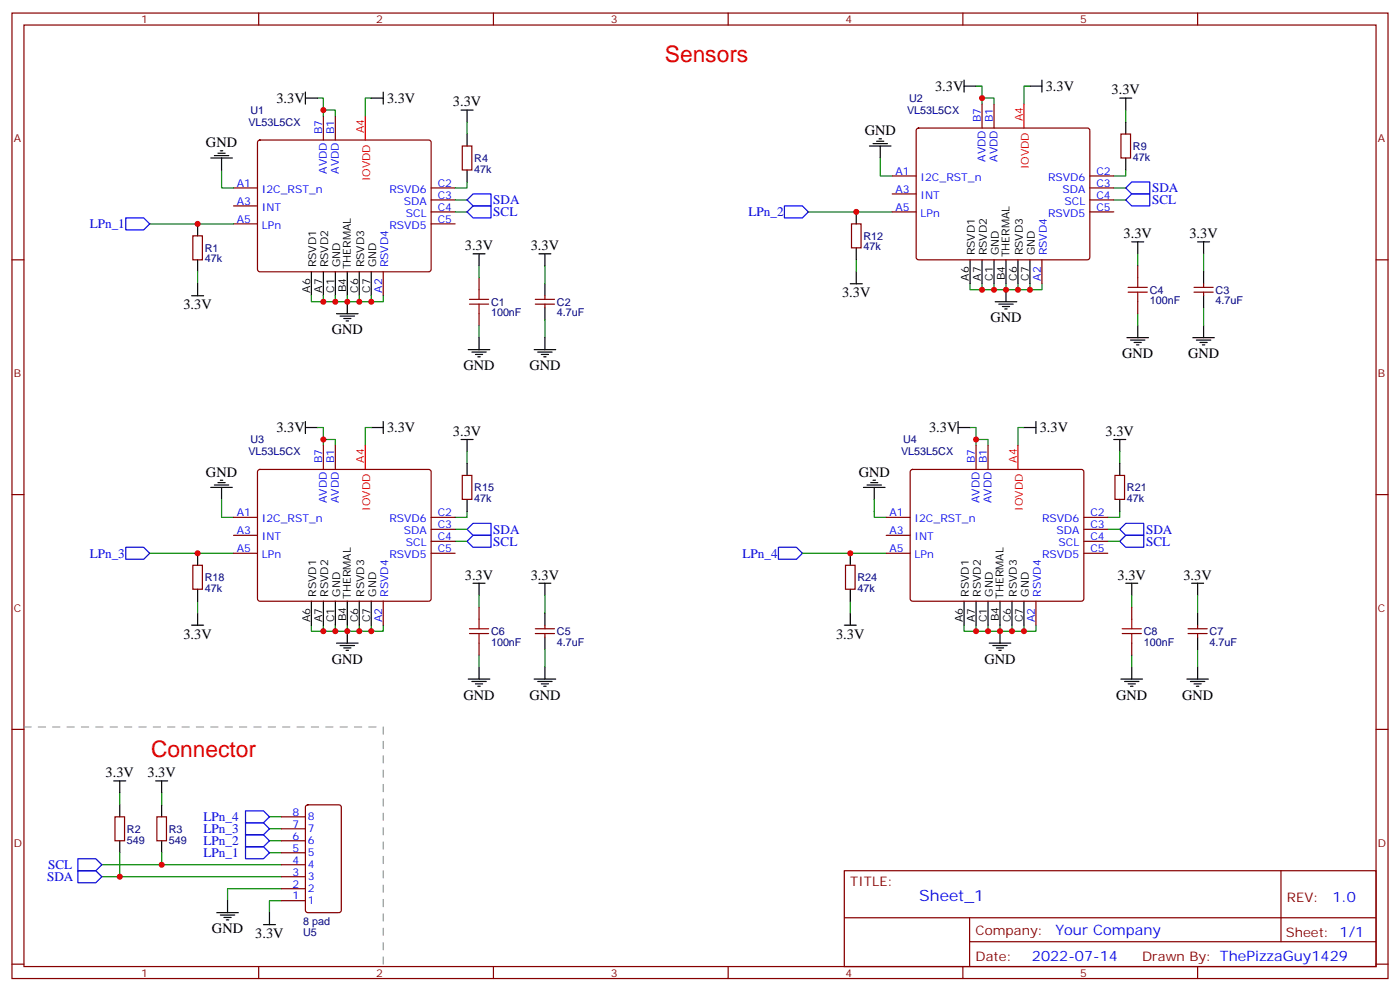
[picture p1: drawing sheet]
<svg xmlns="http://www.w3.org/2000/svg" width="412mm" height="292mm" viewBox="0 0 412 292" stroke-linecap="round" stroke-linejoin="round" font-family="sans-serif">
<g fill="none" stroke="#870000" stroke-width=".35">
<path d="M3.5 3.8h405.4v284.4h-405.4zM7.1 7.4h398.2v277.3h-398.2zM76.2 3.8v3.6M145.3 3.8v3.6M214.5 3.8v3.6M283.6 3.8v3.6M352.8 3.8v3.6M95.2 34.2v7M98.8 34.2v7M270.1 37.9l.5-.2h49.7l.5 .2 .2 .5v37.4l-.2 .5-.5 .2h-49.7l-.5-.2-.2-.5v-37.4zM289.3 30.7v7M292.8 30.7v7"/>
<path d="M330.2 39.5h2.8v7h-2.8zM68.8 55.4h7M76.1 41.4l.5-.2h49.7l.5 .2 .2 .5v37.4l-.2 .5-.5 .2h-49.7l-.5-.2-.3-.5v-37.4zM127 55.4h7.1M127 58.9h7.1M136.2 43h2.8v7.1h-2.8zM262.8 51.8h7.1M262.8 57.1h7.1M321 55.4h7.1M321 58.9h7.1M321 51.8h7.1M3.5 76.5h3.6"/>
<path d="M56.8 69.5h2.8v7h-2.8zM68.8 65.9h7M68.8 60.6h7M127 62.4h7.1M127 65.9h7.1M250.8 65.9h2.8v7.1h-2.8zM262.8 62.4h7.1M306.9 76.5v7.1M321 62.4h7.1M335.1 78.3v3.5M405.3 76.5h3.6M112.9 80v7.1"/>
<path d="M141.1 81.8v3.5M141.1 92.4v3.5M157.7 89.6h5.6M157.7 88.2h5.6M160.5 87.1v1.1M160.5 89.6v1M335.1 88.9v3.5M351.7 86h5.7M351.7 84.6h5.7M354.5 83.6v1M354.5 86v1.1M76.1 138.5l.5-.2h49.7l.5 .2 .2 .5v37.4l-.2 .5-.5 .2h-49.7l-.5-.3-.3-.4v-37.4z"/>
<path d="M95.2 131.2v7.1M98.8 131.2v7.1M268.3 138.5l.5-.2h49.8l.5 .2 .2 .5v37.4l-.3 .5-.4 .2h-49.8l-.5-.3-.2-.4v-37.4zM287.5 131.2v7.1M291 131.2v7.1M3.5 145.7h3.6M68.8 152.4h7M68.8 157.7h7M127 152.4h7.1M127 155.9h7.1M127 159.4h7.1M136.2 140h2.8v7.1h-2.8z"/>
<path d="M261.1 152.4h7M261.1 157.7h7M319.3 152.4h7M319.3 155.9h7M319.3 159.4h7M328.4 140h2.9v7.1h-2.9zM405.3 145.7h3.6M56.8 166.5h2.8v7h-2.8zM68.8 162.9h7M112.9 177.1v7M127 162.9h7.1M141.1 178.8v3.6"/>
<path d="M249.1 166.5h2.8v7h-2.8zM261.1 162.9h7M305.2 177.1v7M319.3 162.9h7M333.4 178.8v3.6M141.1 189.4v3.5M157.7 186.6h5.6M157.7 185.2h5.6M160.5 184.1v1.1M160.5 186.6v1M333.4 189.4v3.5M350 186.6h5.6"/>
<path d="M350 185.2h5.6M352.8 184.1v1.1M352.8 186.6v1M3.5 214.8h3.6M405.3 214.8h3.6M90.2 237.2l.5-.2h9.1l.7 .5v30.6l-.4 .6-9.4 .1-.7-.5v-30.6zM33.9 240.6h2.8v7h-2.8zM46.2 240.6h2.8v7h-2.8zM82.9 258.2h7.1M82.9 254.7h7.1M82.9 251.1h7.1M82.9 247.6h7.1"/>
<path d="M82.9 244.1h7.1M82.9 240.6h7.1M248.7 256.4h156.6v28.3h-156.6zM377.3 256.5v20.8M82.9 265.3h7.1M82.9 261.7h7.1M248.7 270.3h156.5M285.6 277.3h119.6M285.6 270.3v14.1M3.5 284h3.6M76.2 284.7v3.5M145.3 284.7v3.5"/>
<path d="M214.5 284.7v3.5M283.6 284.7v3.5M352.8 284.7v3.5M405.3 284h3.6"/>
</g>
<g fill="none" stroke="#000" stroke-width=".35">
<path d="M90 28.9h3.5M90 27.1v3.6M109.4 28.9h3.5M112.9 27.1v3.6M135.8 32.4h3.5M137.6 32.4v3.5M137.6 39.5v3.5M284 25.4h3.5M284 23.6v3.5M303.4 25.4h3.5M306.9 23.6v3.5M329.8 28.9h3.6"/>
<path d="M331.6 28.9v3.5M331.6 35.9v3.6M62.1 46.5h6.3M63.1 45.8h4.3M64.2 45.1h2.1M64.9 44.4h.7M65.3 46.5v3.6M137.6 50.1v3.5M256.1 43h6.4M257.2 42.3h4.2M258.2 41.6h2.1M258.9 40.9h.7"/>
<path d="M259.3 43v3.5M331.6 46.5v3.6M58.2 65.9v3.6M58.2 76.5v3.5M139.3 74.8h3.6M141.1 74.8v3.5M158.7 74.8h3.6M160.5 74.8v3.5M252.2 62.4v3.5M252.2 73v3.5M285.8 76.5v7.1M289.3 76.5v7.1"/>
<path d="M292.8 76.5v7.1M296.3 76.5v7.1M299.9 76.5v7.1M303.4 76.5v7.1M333.4 71.2h3.5M335.1 71.2v3.6M352.8 71.2h3.5M354.5 71.2v3.6M56.4 87.1h3.6M58.2 83.6v3.5M91.7 80v7.1M95.2 80v7.1"/>
<path d="M98.8 80v7.1M99.1 92.4h6.4M100.2 93.1h4.2M101.2 93.8h2.2M102 94.5h.7M102.3 80v7.1M102.3 88.9v3.5M105.8 80v7.1M109.4 80v7.1M141.1 99.4v3.6M160.5 83.6v3.5M160.5 90.6v3.6"/>
<path d="M160.5 99.4v3.6M250.5 83.6h3.5M252.2 80v3.6M293.2 88.9h6.3M294.2 89.6h4.2M295.3 90.3h2.1M296 91h.7M296.3 85.3v3.6M332 99.4h6.3M335.1 95.9v3.5M351.4 99.4h6.3M354.5 80v3.6"/>
<path d="M354.5 87.1v3.5M354.5 95.9v3.5M137.9 103h6.4M139 103.7h4.2M140.1 104.4h2.1M140.8 105.1h.7M157.3 103h6.4M158.4 103.7h4.2M159.5 104.4h2.1M160.2 105.1h.7M333 100.2h4.3M334.1 100.9h2.1"/>
<path d="M334.8 101.6h.7M352.4 100.2h4.3M353.5 100.9h2.1M354.2 101.6h.7M90 124.1v3.6M90 125.9h3.5M109.4 125.9h3.5M112.9 124.1v3.6M135.8 129.4h3.5M137.6 129.4v3.6M137.6 136.5v3.5M282.2 125.9h3.6"/>
<path d="M282.2 124.1v3.6M301.6 125.9h3.6M305.2 124.1v3.6M328.1 129.4h3.5M329.8 129.4v3.6M329.8 136.5v3.5M62.1 143.5h6.3M63.1 142.8h4.3M64.2 142.1h2.1M64.9 141.4h.7M65.3 143.5v3.6M137.6 147.1v3.5"/>
<path d="M254.4 143.5h6.3M255.4 142.8h4.2M256.5 142.1h2.1M257.2 141.4h.7M257.5 143.5v3.6M329.8 147.1v3.5M58.2 162.9v3.6M58.2 173.5v3.6M91.7 177.1v7M95.2 177.1v7M98.8 177.1v7M102.3 177.1v7"/>
<path d="M105.8 177.1v7M109.4 177.1v7M139.3 171.8h3.6M141.1 171.8v3.5M158.7 171.8h3.6M160.5 171.8v3.5M250.5 162.9v3.6M250.5 173.5v3.6M284 177.1v7M287.5 177.1v7M291 177.1v7M294.6 177.1v7"/>
<path d="M298.1 177.1v7M301.6 177.1v7M331.6 171.8h3.5M333.4 171.8v3.5M351 171.8h3.5M352.8 171.8v3.5M56.4 184.1h3.6M58.2 180.6v3.5M99.1 189.4h6.4M100.2 190.1h4.2M101.2 190.8h2.2M102 191.5h.7"/>
<path d="M102.3 185.9v3.5M137.9 200h6.4M141.1 196.5v3.5M157.3 200h6.4M160.5 180.6v3.5M160.5 187.6v3.6M160.5 196.5v3.5M248.7 184.1h3.5M250.5 180.6v3.5M291.4 189.4h6.3M292.5 190.1h4.2M293.5 190.8h2.1"/>
<path d="M294.2 191.5h.7M294.6 185.9v3.5M330.2 200h6.3M333.4 196.5v3.5M349.6 200h6.4M352.8 180.6v3.5M352.8 187.6v3.6M352.8 196.5v3.5M139 200.7h4.2M140.1 201.4h2.1M140.8 202.1h.7M158.4 200.7h4.2"/>
<path d="M159.5 201.4h2.1M160.2 202.1h.7M331.3 200.7h4.2M332.3 201.4h2.1M333 202.1h.7M350.7 200.7h4.2M351.7 201.4h2.1M352.4 202.1h.7M33.5 230h3.5M35.3 230v3.5M35.3 237v3.6M45.9 230h3.5"/>
<path d="M47.6 230v3.5M47.6 237v3.6M35.3 247.6v3.5M47.6 247.6v3.5M63.9 268.8h6.3M64.9 269.5h4.2M66 270.2h2.1M66.7 270.9h.7M67 265.3v3.5M77.6 272.3h3.5M79.4 268.8v3.5"/>
</g>
<path d="M107.6 34.2v7M301.6 30.7v7M107.6 131.2v7.1M299.9 131.2v7.1" fill="none" stroke="#f00" stroke-width=".35"/>
<g fill="none" stroke="#008700" stroke-width=".35">
<path d="M93.5 28.9h1.7v3.5M95.2 34.2v-1.8h3.6v1.8M109.4 28.9h-1.8v5.3M137.6 35.9v3.6M287.5 25.4h1.8v3.5M289.3 30.7v-1.8h3.5v1.8M303.4 25.4h-1.8v5.3M331.6 32.4v3.5M65.3 50.1v5.3h3.5M134.1 58.9h3.5M137.6 53.6v1.8h-3.5M259.3 46.5v5.3h3.5"/>
<path d="M328.1 58.9h3.5M328.1 55.4h3.5M331.6 50.1v1.7h-3.5M44.1 65.9h24.7M134.1 62.4h3.5M141.1 78.3v3.5M160.5 78.3v5.3M238.1 62.4h24.7M252.2 76.5v3.5M335.1 74.8v3.5M354.5 74.8v5.2M58.2 80v3.6"/>
<path d="M91.7 87.1v1.8h21.2v-1.8M95.2 87.1v1.8M98.8 87.1v1.8M102.3 87.1v1.8M105.8 87.1v1.8M109.4 87.1v1.8M141.1 95.9v3.5M160.5 94.2v5.2M285.8 83.6v1.7h21.1v-1.7M289.3 83.6v1.7M292.8 83.6v1.7M296.3 83.6v1.7"/>
<path d="M299.9 83.6v1.7M303.4 83.6v1.7M335.1 92.4v3.5M354.5 90.6v5.3M93.5 125.9h1.7v3.5M95.2 131.2v-1.8h3.6v1.8M109.4 125.9h-1.8v5.3M137.6 133v3.5M285.8 125.9h1.7v3.5M287.5 131.2v-1.8h3.5v1.8M301.6 125.9h-1.7v5.3M329.8 133v3.5"/>
<path d="M65.3 147.1v5.3h3.5M134.1 159.4h3.5M134.1 155.9h3.5M137.6 150.6v1.8h-3.5M257.5 147.1v5.3h3.6M326.3 159.4h3.5M326.3 155.9h3.5M329.8 150.6v1.8h-3.5M44.1 162.9h24.7M58.2 177.1v3.5M141.1 175.3v3.5M160.5 175.3v5.3"/>
<path d="M236.4 162.9h24.7M250.5 177.1v3.5M333.4 175.3v3.5M352.8 175.3v5.3M91.7 184.1v1.8h21.2v-1.8M95.2 184.1v1.8M98.8 184.1v1.8M102.3 184.1v1.8M105.8 184.1v1.8M109.4 184.1v1.8M141.1 192.9v3.6M160.5 191.2v5.3"/>
<path d="M284 184.1v1.8h21.2v-1.8M287.5 184.1v1.8M291 184.1v1.8M294.6 184.1v1.8M298.1 184.1v1.8M301.6 184.1v1.8M333.4 192.9v3.6M352.8 191.2v5.3M35.3 233.5v3.5M47.6 233.5v3.5M30 258.2h52.9M30 254.7h52.9"/>
<path d="M35.3 251.1v7.1M47.6 251.1v3.6M79.4 251.1h3.5M79.4 247.6h3.5M79.4 244.1h3.5M79.4 240.6h3.5M82.9 265.3h-3.5v3.5M82.9 261.7h-15.9v3.6"/>
</g>
<g fill="none" stroke="#00f" stroke-width=".35">
<path d="M139.3 57.1h5.3v3.5h-5.3l-1.7-1.7zM331.6 55.4l1.8-1.8h5.3v3.5h-5.3zM333.4 57.1h5.3v3.5h-5.3l-1.8-1.7zM37 64.2h5.3l1.8 1.7-1.8 1.8h-5.3zM137.6 62.4l1.7-1.8h5.3v3.6h-5.3zM231.1 60.6h5.3l1.7 1.8-1.7 1.8h-5.3zM137.6 159.4l1.7-1.7h5.3v3.5h-5.3zM137.6 155.9l1.7-1.8h5.3v3.6h-5.3zM329.8 159.4l1.8-1.7h5.3v3.5h-5.3zM329.8 155.9l1.8-1.8h5.3v3.6h-5.3zM37 161.2h5.3l1.8 1.7-1.8 1.8h-5.3zM229.3 161.2h5.3l1.8 1.7-1.8 1.8h-5.3z"/>
<path d="M72.3 238.8h5.3l1.8 1.8-1.8 1.7h-5.3zM22.9 256.4h5.3l1.8 1.8-1.8 1.8h-5.3zM22.9 252.9h5.3l1.8 1.8-1.8 1.7h-5.3zM72.3 242.3h5.3l1.8 1.8-1.8 1.8h-5.3zM72.3 249.4h5.3l1.8 1.7-1.8 1.8h-5.3zM72.3 245.9h5.3l1.8 1.7-1.8 1.8h-5.3z"/>
</g>
<g fill="none" stroke="#a10000" stroke-width=".35">
<path d="M138.3 89.6h5.6M138.3 88.2h5.6M141.1 85.3v2.9M141.1 89.6v2.8M332.3 86h5.7M332.3 84.6h5.7M335.1 81.8v2.8M335.1 86v2.9M138.3 186.6h5.6M138.3 185.2h5.6M141.1 182.4v2.8M141.1 186.6v2.8"/>
<path d="M330.6 186.6h5.6M330.6 185.2h5.6M333.4 182.4v2.8M333.4 186.6v2.8"/>
</g>
<path d="M7.1 214.1h105.8M112.9 214.1v70.6" fill="none" stroke="#999" stroke-width=".35" stroke-dasharray="2.1 2.1"/>
<g fill="#c00">
<circle cx="95.3" cy="32.4" r=".88"/>
<circle cx="95.3" cy="88.9" r=".88"/>
<circle cx="98.8" cy="88.9" r=".88"/>
<circle cx="102.3" cy="88.9" r=".88"/>
<circle cx="105.8" cy="88.9" r=".88"/>
<circle cx="109.4" cy="88.9" r=".88"/>
<circle cx="58.2" cy="65.9" r=".88"/>
<circle cx="252.2" cy="62.4" r=".88"/>
<circle cx="303.4" cy="85.3" r=".88"/>
<circle cx="299.9" cy="85.3" r=".88"/>
<circle cx="296.3" cy="85.3" r=".88"/>
<circle cx="292.8" cy="85.3" r=".88"/>
<circle cx="289.3" cy="85.3" r=".88"/>
<circle cx="289.3" cy="28.9" r=".88"/>
<circle cx="58.2" cy="162.9" r=".88"/>
<circle cx="109.4" cy="185.9" r=".88"/>
<circle cx="105.8" cy="185.9" r=".88"/>
<circle cx="102.3" cy="185.9" r=".88"/>
<circle cx="98.8" cy="185.9" r=".88"/>
<circle cx="95.3" cy="185.9" r=".88"/>
<circle cx="95.3" cy="129.4" r=".88"/>
<circle cx="250.5" cy="162.9" r=".88"/>
<circle cx="301.6" cy="185.9" r=".88"/>
<circle cx="298.1" cy="185.9" r=".88"/>
<circle cx="294.6" cy="185.9" r=".88"/>
<circle cx="291" cy="185.9" r=".88"/>
<circle cx="287.5" cy="185.9" r=".88"/>
<circle cx="287.5" cy="129.4" r=".88"/>
<circle cx="47.6" cy="254.7" r=".88"/>
<circle cx="35.3" cy="258.2" r=".88"/>
</g>
<g font-size="6.7" fill="#f00">
<text x="195.8" y="18.3">Sensors</text>
<text x="44.5" y="222.9">Connector</text>
</g>
<text font-size="4.6" fill="#00f" x="270.8" y="265.5">Sheet_1</text>
<g font-size="4.2">
<text x="275.5" y="26.8">3.3V</text>
<text x="308" y="26.8">3.3V</text>
<text x="327.4" y="27.8">3.3V</text>
<text x="81.4" y="30.3">3.3V</text>
<text x="114" y="30.3">3.3V</text>
<text x="133.4" y="31.3">3.3V</text>
<text x="254.7" y="39.8">GND</text>
<text x="60.7" y="43.3">GND</text>
<text x="331" y="70.1">3.3V</text>
<text x="350.4" y="70.1">3.3V</text>
<text x="136.9" y="73.7">3.3V</text>
<text x="156.3" y="73.7">3.3V</text>
<text x="248.1" y="87.5">3.3V</text>
<text x="54" y="91.1">3.3V</text>
<text x="291.7" y="94.9">GND</text>
<text x="97.7" y="98.5">GND</text>
<text x="330.6" y="105.5">GND</text>
<text x="350" y="105.5">GND</text>
<text x="136.5" y="109.1">GND</text>
<text x="155.9" y="109.1">GND</text>
<text x="81.4" y="127.3">3.3V</text>
<text x="114" y="127.3">3.3V</text>
<text x="133.4" y="128.3">3.3V</text>
<text x="273.7" y="127.3">3.3V</text>
<text x="306.3" y="127.3">3.3V</text>
<text x="325.7" y="128.3">3.3V</text>
<text x="60.7" y="140.3">GND</text>
<text x="252.9" y="140.3">GND</text>
<text x="136.9" y="170.7">3.3V</text>
<text x="156.3" y="170.7">3.3V</text>
<text x="329.2" y="170.7">3.3V</text>
<text x="348.6" y="170.7">3.3V</text>
<text x="54" y="188.1">3.3V</text>
<text x="246.3" y="188.1">3.3V</text>
<text x="97.7" y="195.5">GND</text>
<text x="290" y="195.5">GND</text>
<text x="136.5" y="206.1">GND</text>
<text x="155.9" y="206.1">GND</text>
<text x="328.8" y="206.1">GND</text>
<text x="348.2" y="206.1">GND</text>
<text x="31.1" y="228.9">3.3V</text>
<text x="43.5" y="228.9">3.3V</text>
<text x="62.4" y="274.8">GND</text>
<text x="75.2" y="276.3">3.3V</text>
</g>
<g font-size="4.2" fill="#00f">
<text x="392.5" y="265.7">1.0</text>
<text x="310.9" y="275.3">Your Company</text>
<text x="304" y="283.1">2022-07-14</text>
</g>
<g font-size="3.9" fill="#00f">
<text x="339.3" y="56.6">SDA</text>
<text x="145.3" y="60.2">SDA</text>
<text x="145.3" y="63.7">SCL</text>
<text x="220.5" y="63.7">LPn_2</text>
<text x="339.3" y="60.2">SCL</text>
<text x="26.4" y="67.2">LPn_1</text>
<text x="145.3" y="160.7">SCL</text>
<text x="145.3" y="157.2">SDA</text>
<text x="337.6" y="160.7">SCL</text>
<text x="337.6" y="157.2">SDA</text>
<text x="26.4" y="164.2">LPn_3</text>
<text x="218.7" y="164.2">LPn_4</text>
<text x="60" y="245.4">LPn_3</text>
<text x="60" y="241.8">LPn_4</text>
<text x="60" y="248.9">LPn_2</text>
<text x="14.2" y="255.9">SCL</text>
<text x="60" y="252.4">LPn_1</text>
<text x="13.9" y="259.5">SDA</text>
</g>
<g font-size="3.9" fill="#800">
<text x="250.5" y="261">TITLE:</text>
<text x="379.1" y="265.7">REV:</text>
<text x="287.4" y="275.2">Company:</text>
<text x="378.7" y="275.8">Sheet: 1/1</text>
<text x="287.4" y="282.9">Date:</text>
<text x="336.4" y="283">Drawn By: ThePizzaGuy1429</text>
</g>
<g font-size="3.2" fill="#800">
<text x="41.6" y="6.8">1</text>
<text x="110.8" y="6.8">2</text>
<text x="179.9" y="6.8">3</text>
<text x="249.1" y="6.8">4</text>
<text x="318.2" y="6.8">5</text>
<text x="4.1" y="41.9">A</text>
<text x="405.9" y="41.9">A</text>
<text x="4.1" y="111.1">B</text>
<text x="405.9" y="111.1">B</text>
<text x="4.1" y="180.2">C</text>
<text x="405.9" y="180.2">C</text>
<text x="4.1" y="249.4">D</text>
<text x="405.9" y="249.4">D</text>
<text x="41.6" y="287.7">1</text>
<text x="110.8" y="287.7">2</text>
<text x="179.9" y="287.7">3</text>
<text x="249.1" y="287.7">4</text>
<text x="318.2" y="287.7">5</text>
</g>
<g font-size="3.2" fill="#000080">
<text x="73.7" y="33.6">U1</text>
<text x="267.2" y="33.6">VL53L5CX</text>
<text x="267.8" y="30">U2</text>
<text x="73.2" y="37.1">VL53L5CX</text>
<text x="139.7" y="47.7">R4</text>
<text x="333.7" y="47.3">47k</text>
<text x="333.7" y="44.1">R9</text>
<text x="139.7" y="50.8">47k</text>
<text x="254.4" y="70.6">R12</text>
<text x="60.3" y="77.3">47k</text>
<text x="60.3" y="74.1">R1</text>
<text x="254.4" y="73.8">47k</text>
<text x="144.6" y="90">C1</text>
<text x="164" y="90">C2</text>
<text x="338.7" y="89.6">100nF</text>
<text x="338.7" y="86.5">C4</text>
<text x="358.1" y="89.6">4.7uF</text>
<text x="358.1" y="86.5">C3</text>
<text x="144.6" y="93.2">100nF</text>
<text x="164" y="93.2">4.7uF</text>
<text x="73.7" y="130.6">U3</text>
<text x="266" y="130.6">U4</text>
<text x="73.2" y="134.1">VL53L5CX</text>
<text x="265.4" y="134.1">VL53L5CX</text>
<text x="139.7" y="147.8">47k</text>
<text x="139.7" y="144.7">R15</text>
<text x="332" y="147.8">47k</text>
<text x="332" y="144.7">R21</text>
<text x="60.3" y="171.1">R18</text>
<text x="252.6" y="171.1">R24</text>
<text x="60.3" y="174.3">47k</text>
<text x="252.6" y="174.3">47k</text>
<text x="144.6" y="190.2">100nF</text>
<text x="144.6" y="187">C6</text>
<text x="164" y="190.2">4.7uF</text>
<text x="164" y="187">C5</text>
<text x="336.9" y="190.2">100nF</text>
<text x="336.9" y="187">C8</text>
<text x="356.3" y="190.2">4.7uF</text>
<text x="356.3" y="187">C7</text>
<text x="37.4" y="245.2">R2</text>
<text x="49.7" y="245.2">R3</text>
<text x="37.4" y="248.4">549</text>
<text x="49.7" y="248.4">549</text>
<text x="89.3" y="272.5">8 pad</text>
<text x="89.3" y="275.7">U5</text>
</g>
<g font-size="3.2" fill="#00f">
<text x="288.9" y="35.9" transform="rotate(-90 288.9 35.9)">B7</text>
<text x="292.5" y="35.9" transform="rotate(-90 292.5 35.9)">B1</text>
<text x="94.9" y="39.5" transform="rotate(-90 94.9 39.5)">B7</text>
<text x="98.4" y="39.5" transform="rotate(-90 98.4 39.5)">B1</text>
<text x="290.3" y="47.6" transform="rotate(-90 290.3 47.6)">AVDD</text>
<text x="293.9" y="47.6" transform="rotate(-90 293.9 47.6)">AVDD</text>
<text x="96.3" y="51.2" transform="rotate(-90 96.3 51.2)">AVDD</text>
<text x="99.8" y="51.2" transform="rotate(-90 99.8 51.2)">AVDD</text>
<text x="263.8" y="51.5">A1</text>
<text x="271.2" y="53.2">I2C_RST_n</text>
<text x="308.7" y="53.2">RSVD6</text>
<text x="323" y="51.5">C2</text>
<text x="69.7" y="55">A1</text>
<text x="77.2" y="56.8">I2C_RST_n</text>
<text x="114.7" y="56.8">RSVD6</text>
<text x="128.9" y="55">C2</text>
<text x="128.9" y="58.5">C3</text>
<text x="263.8" y="56.8">A3</text>
<text x="271.2" y="58.5">INT</text>
<text x="312.9" y="56.8">SDA</text>
<text x="323" y="55">C3</text>
<text x="323" y="58.5">C4</text>
<text x="69.7" y="65.6">A5</text>
<text x="69.7" y="60.3">A3</text>
<text x="77.2" y="62.1">INT</text>
<text x="118.9" y="60.3">SDA</text>
<text x="119.5" y="63.8">SCL</text>
<text x="128.9" y="62.1">C4</text>
<text x="128.9" y="65.6">C5</text>
<text x="263.8" y="62.1">A5</text>
<text x="271.2" y="63.8">LPn</text>
<text x="308.7" y="63.8">RSVD5</text>
<text x="313.6" y="60.3">SCL</text>
<text x="323" y="62.1">C5</text>
<text x="77.2" y="67.3">LPn</text>
<text x="114.7" y="67.3">RSVD5</text>
<text x="308.3" y="75.2" transform="rotate(-90 308.3 75.2)">RSVD4</text>
<text x="114.3" y="78.7" transform="rotate(-90 114.3 78.7)">RSVD4</text>
<text x="306.6" y="82.6" transform="rotate(-90 306.6 82.6)">A2</text>
<text x="112.5" y="86.2" transform="rotate(-90 112.5 86.2)">A2</text>
<text x="94.9" y="136.5" transform="rotate(-90 94.9 136.5)">B7</text>
<text x="98.4" y="136.5" transform="rotate(-90 98.4 136.5)">B1</text>
<text x="287.2" y="136.5" transform="rotate(-90 287.2 136.5)">B7</text>
<text x="290.7" y="136.5" transform="rotate(-90 290.7 136.5)">B1</text>
<text x="96.3" y="148.2" transform="rotate(-90 96.3 148.2)">AVDD</text>
<text x="99.8" y="148.2" transform="rotate(-90 99.8 148.2)">AVDD</text>
<text x="288.6" y="148.2" transform="rotate(-90 288.6 148.2)">AVDD</text>
<text x="292.1" y="148.2" transform="rotate(-90 292.1 148.2)">AVDD</text>
<text x="69.7" y="152">A1</text>
<text x="77.2" y="153.8">I2C_RST_n</text>
<text x="114.7" y="153.8">RSVD6</text>
<text x="128.9" y="152">C2</text>
<text x="128.9" y="155.5">C3</text>
<text x="262" y="152">A1</text>
<text x="269.4" y="153.8">I2C_RST_n</text>
<text x="307" y="153.8">RSVD6</text>
<text x="321.2" y="152">C2</text>
<text x="321.2" y="155.5">C3</text>
<text x="69.7" y="157.3">A3</text>
<text x="77.2" y="159.1">INT</text>
<text x="118.9" y="157.3">SDA</text>
<text x="119.5" y="160.8">SCL</text>
<text x="128.9" y="159.1">C4</text>
<text x="262" y="157.3">A3</text>
<text x="269.4" y="159.1">INT</text>
<text x="311.2" y="157.3">SDA</text>
<text x="311.8" y="160.8">SCL</text>
<text x="321.2" y="159.1">C4</text>
<text x="69.7" y="162.6">A5</text>
<text x="77.2" y="164.4">LPn</text>
<text x="114.7" y="164.4">RSVD5</text>
<text x="128.9" y="162.6">C5</text>
<text x="262" y="162.6">A5</text>
<text x="269.4" y="164.4">LPn</text>
<text x="307" y="164.4">RSVD5</text>
<text x="321.2" y="162.6">C5</text>
<text x="114.3" y="175.8" transform="rotate(-90 114.3 175.8)">RSVD4</text>
<text x="306.6" y="175.8" transform="rotate(-90 306.6 175.8)">RSVD4</text>
<text x="112.5" y="183.2" transform="rotate(-90 112.5 183.2)">A2</text>
<text x="304.8" y="183.2" transform="rotate(-90 304.8 183.2)">A2</text>
<text x="86.2" y="243.7">7</text>
<text x="86.2" y="240.2">8</text>
<text x="90.7" y="245.1">7</text>
<text x="90.7" y="241.6">8</text>
<text x="86.2" y="250.8">5</text>
<text x="86.2" y="247.3">6</text>
<text x="90.7" y="248.7">6</text>
<text x="86.2" y="257.8">3</text>
<text x="86.2" y="254.3">4</text>
<text x="90.7" y="255.7">4</text>
<text x="90.7" y="252.2">5</text>
<text x="86.2" y="261.4">2</text>
<text x="90.7" y="262.8">2</text>
<text x="90.7" y="259.3">3</text>
<text x="86.2" y="264.9">1</text>
<text x="90.7" y="266.3">1</text>
</g>
<g font-size="3.2" fill="#f00">
<text x="301.3" y="35.8" transform="rotate(-90 301.3 35.8)">A4</text>
<text x="107.2" y="39.3" transform="rotate(-90 107.2 39.3)">A4</text>
<text x="109" y="53.4" transform="rotate(-90 109 53.4)">IOVDD</text>
<text x="303" y="49.9" transform="rotate(-90 303 49.9)">IOVDD</text>
<text x="107.2" y="136.3" transform="rotate(-90 107.2 136.3)">A4</text>
<text x="299.5" y="136.3" transform="rotate(-90 299.5 136.3)">A4</text>
<text x="109" y="150.4" transform="rotate(-90 109 150.4)">IOVDD</text>
<text x="301.3" y="150.4" transform="rotate(-90 301.3 150.4)">IOVDD</text>
</g>
<g font-size="3.2">
<text x="287.2" y="75.2" transform="rotate(-90 287.2 75.2)">RSVD1</text>
<text x="290.7" y="75.2" transform="rotate(-90 290.7 75.2)">RSVD2</text>
<text x="294.2" y="75.2" transform="rotate(-90 294.2 75.2)">GND</text>
<text x="297.4" y="75.8" transform="rotate(-90 297.4 75.8)">THERMAL</text>
<text x="301.3" y="75.2" transform="rotate(-90 301.3 75.2)">RSVD3</text>
<text x="304.8" y="75.2" transform="rotate(-90 304.8 75.2)">GND</text>
<text x="93.1" y="78.7" transform="rotate(-90 93.1 78.7)">RSVD1</text>
<text x="96.7" y="78.7" transform="rotate(-90 96.7 78.7)">RSVD2</text>
<text x="100.2" y="78.7" transform="rotate(-90 100.2 78.7)">GND</text>
<text x="103.4" y="79.3" transform="rotate(-90 103.4 79.3)">THERMAL</text>
<text x="107.2" y="78.7" transform="rotate(-90 107.2 78.7)">RSVD3</text>
<text x="110.8" y="78.7" transform="rotate(-90 110.8 78.7)">GND</text>
<text x="285.4" y="82.6" transform="rotate(-90 285.4 82.6)">A6</text>
<text x="288.9" y="82.6" transform="rotate(-90 288.9 82.6)">A7</text>
<text x="292.5" y="82.7" transform="rotate(-90 292.5 82.7)">C1</text>
<text x="296" y="82.5" transform="rotate(-90 296 82.5)">B4</text>
<text x="299.5" y="82.7" transform="rotate(-90 299.5 82.7)">C6</text>
<text x="303" y="82.7" transform="rotate(-90 303 82.7)">C7</text>
<text x="91.4" y="86.2" transform="rotate(-90 91.4 86.2)">A6</text>
<text x="94.9" y="86.2" transform="rotate(-90 94.9 86.2)">A7</text>
<text x="98.4" y="86.2" transform="rotate(-90 98.4 86.2)">C1</text>
<text x="102" y="86" transform="rotate(-90 102 86)">B4</text>
<text x="105.5" y="86.2" transform="rotate(-90 105.5 86.2)">C6</text>
<text x="109" y="86.2" transform="rotate(-90 109 86.2)">C7</text>
<text x="93.1" y="175.8" transform="rotate(-90 93.1 175.8)">RSVD1</text>
<text x="96.7" y="175.8" transform="rotate(-90 96.7 175.8)">RSVD2</text>
<text x="100.2" y="175.8" transform="rotate(-90 100.2 175.8)">GND</text>
<text x="103.4" y="176.4" transform="rotate(-90 103.4 176.4)">THERMAL</text>
<text x="107.2" y="175.8" transform="rotate(-90 107.2 175.8)">RSVD3</text>
<text x="110.8" y="175.8" transform="rotate(-90 110.8 175.8)">GND</text>
<text x="285.4" y="175.8" transform="rotate(-90 285.4 175.8)">RSVD1</text>
<text x="288.9" y="175.8" transform="rotate(-90 288.9 175.8)">RSVD2</text>
<text x="292.5" y="175.8" transform="rotate(-90 292.5 175.8)">GND</text>
<text x="295.6" y="176.4" transform="rotate(-90 295.6 176.4)">THERMAL</text>
<text x="299.5" y="175.8" transform="rotate(-90 299.5 175.8)">RSVD3</text>
<text x="303" y="175.8" transform="rotate(-90 303 175.8)">GND</text>
<text x="91.4" y="183.2" transform="rotate(-90 91.4 183.2)">A6</text>
<text x="94.9" y="183.2" transform="rotate(-90 94.9 183.2)">A7</text>
<text x="98.4" y="183.2" transform="rotate(-90 98.4 183.2)">C1</text>
<text x="102" y="183" transform="rotate(-90 102 183)">B4</text>
<text x="105.5" y="183.2" transform="rotate(-90 105.5 183.2)">C6</text>
<text x="109" y="183.2" transform="rotate(-90 109 183.2)">C7</text>
<text x="283.6" y="183.2" transform="rotate(-90 283.6 183.2)">A6</text>
<text x="287.2" y="183.2" transform="rotate(-90 287.2 183.2)">A7</text>
<text x="290.7" y="183.2" transform="rotate(-90 290.7 183.2)">C1</text>
<text x="294.2" y="183" transform="rotate(-90 294.2 183)">B4</text>
<text x="297.7" y="183.2" transform="rotate(-90 297.7 183.2)">C6</text>
<text x="301.3" y="183.2" transform="rotate(-90 301.3 183.2)">C7</text>
</g>
</svg>
